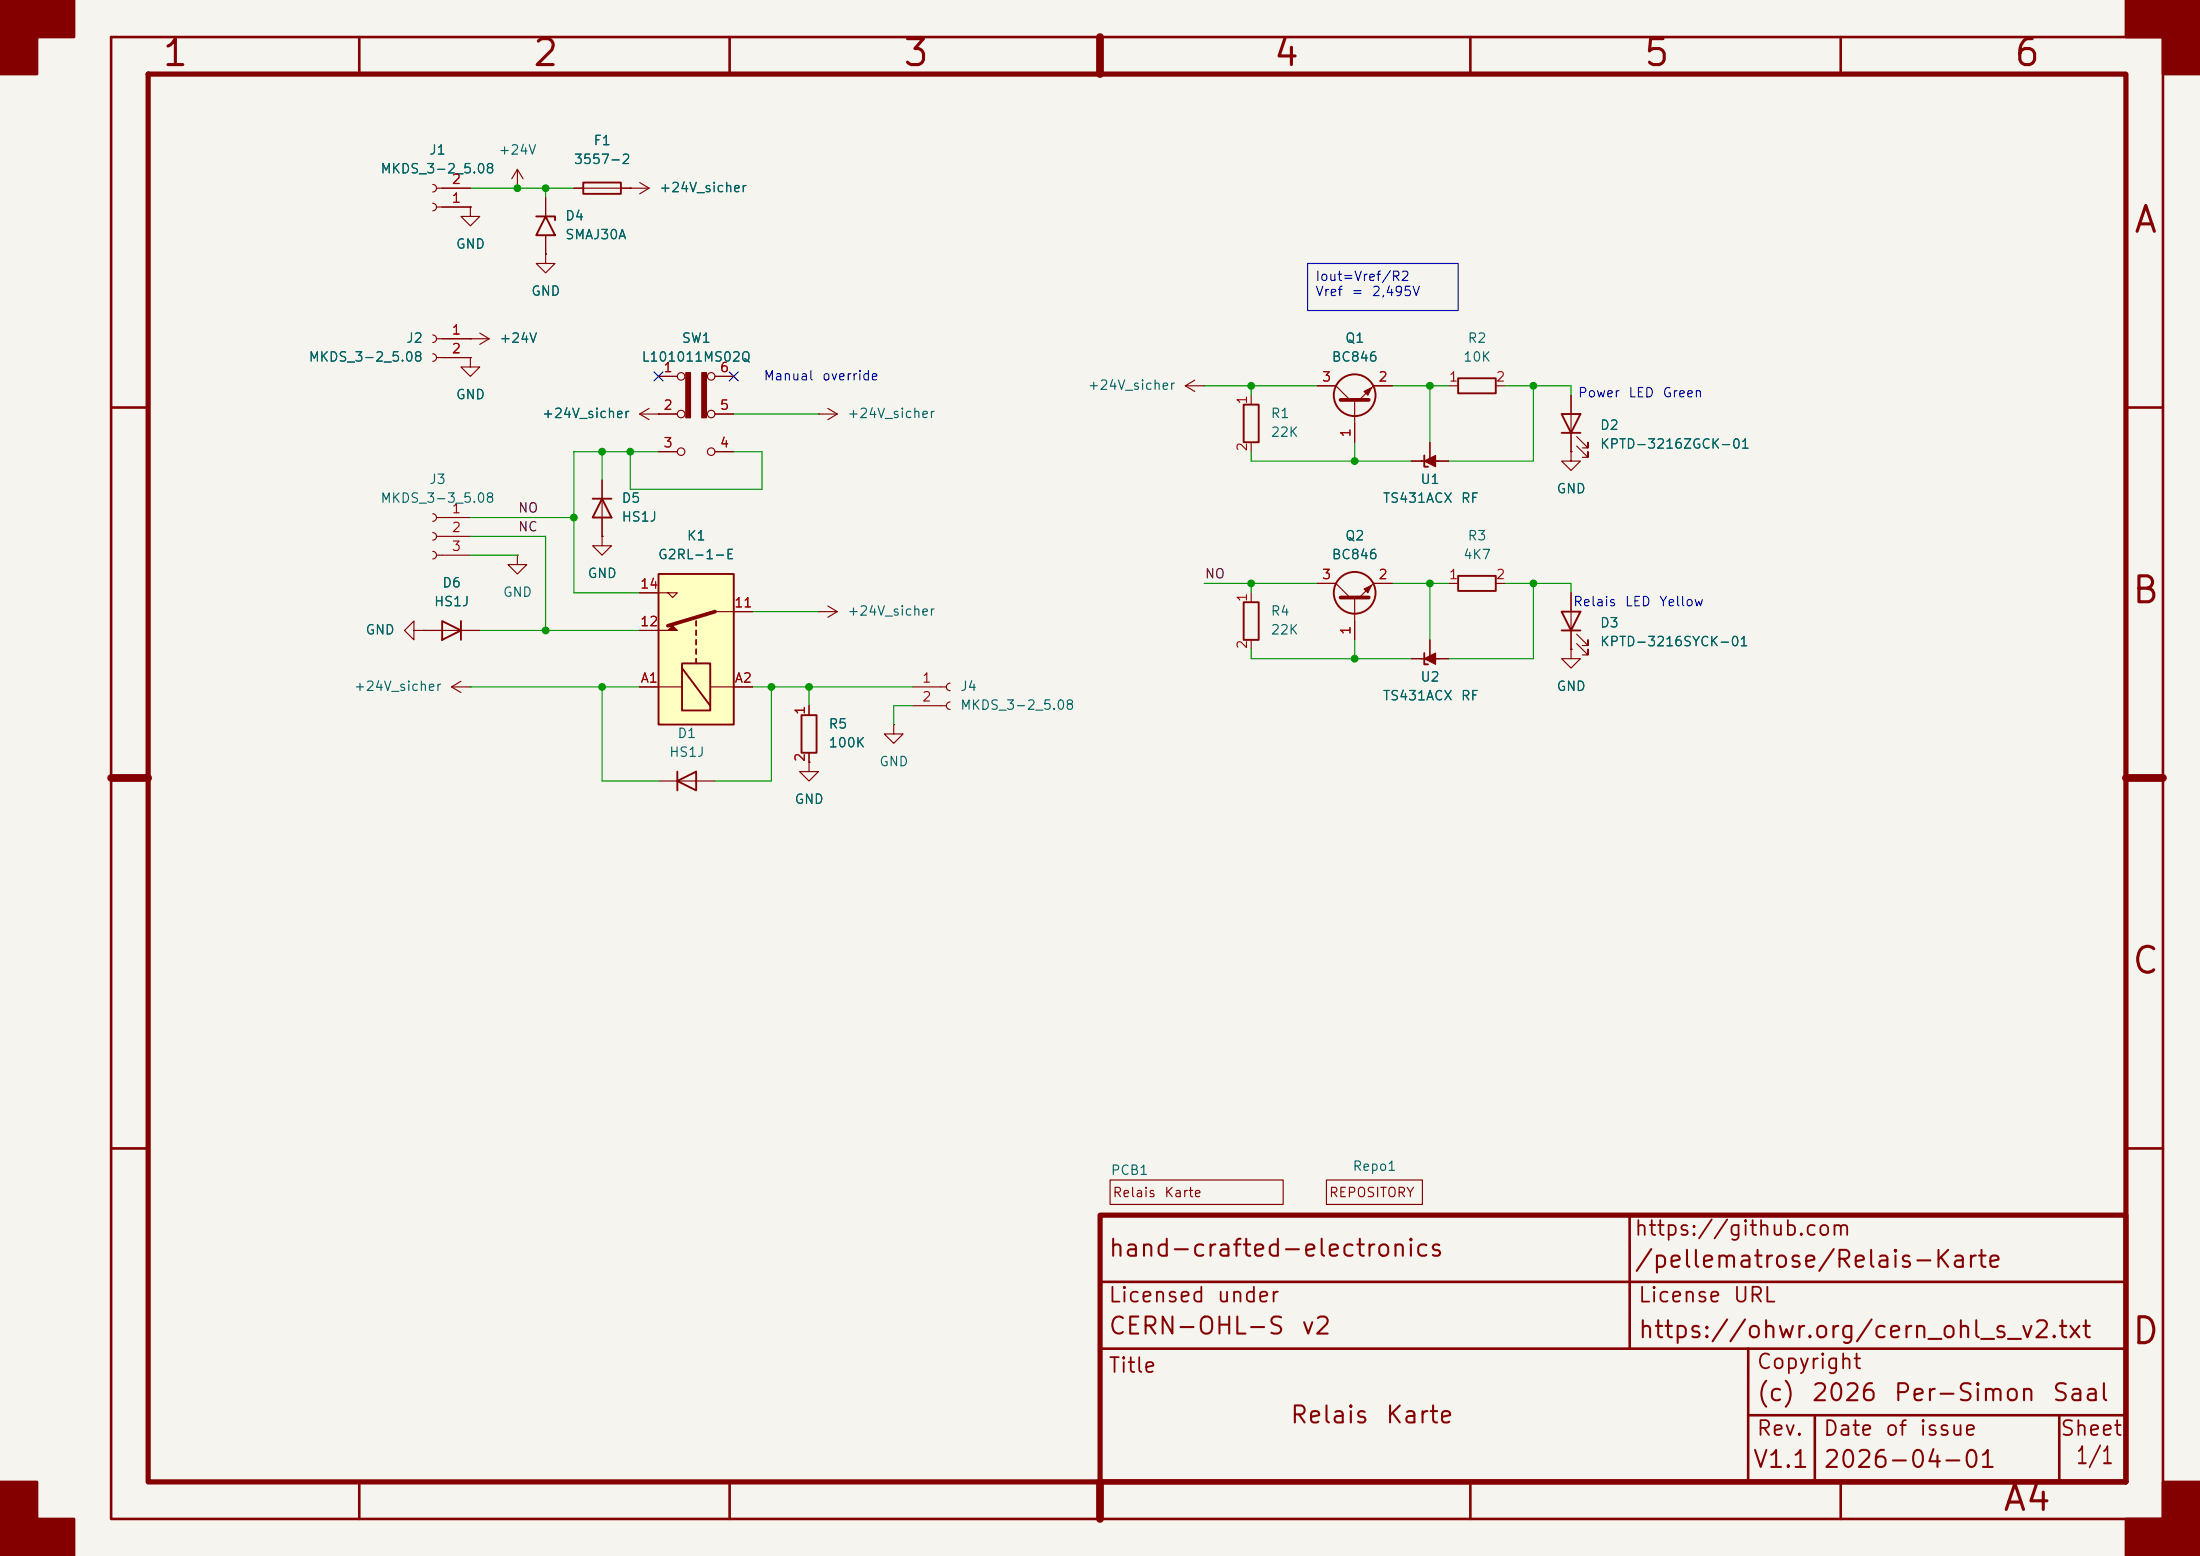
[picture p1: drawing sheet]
<svg xmlns="http://www.w3.org/2000/svg" width="297mm" height="210mm" viewBox="0 0 297 210" stroke-linecap="round" stroke-linejoin="round" font-family="sans-serif">
<path d="M0 0h297v210h-297z" fill="#f5f4ef" stroke="#f5f4ef" stroke-width=".14"/>
<g fill="none" stroke="#840000" stroke-width=".35">
<path d="M15 5h277v200h-277zM48.5 5v5M98.5 5v5M148.5 5v5M198.5 5v5M248.5 5v5M15 55h5M287 55h5M15 105h5M287 105h5M15 155h5M287 155h5"/>
<path d="M148.5 173h138.5M220 164v18M148.5 182h138.5M236 191h51M236 182v18M245 191v9M278 191v9M48.5 200v5M98.5 200v5M148.5 200v5M198.5 200v5M248.5 200v5"/>
</g>
<path d="M20 10h267v190h-267zM148.5 164h138.5v36h-138.5z" fill="none" stroke="#840000" stroke-width=".7"/>
<path d="M148.5 5v5M15 105h5M287 105h5M148.5 200v5" fill="none" stroke="#840000" stroke-width="1.1"/>
<g fill="#840000" stroke="#840000" stroke-width=".35">
<path d="M0 0h10v5h-5v5h-5z"/>
<path d="M0 200h5v5h5v5h-10z"/>
<path d="M287 0h10v10h-5v-5h-5z"/>
<path d="M292 200h5v10h-10v-5h5z"/>
</g>
<g fill="none" stroke="#840000" stroke-width=".15">
<path d="M58.4 27.4a.51 .51 0 0 1 .5 .5 .51 .51 0 0 1-.5 .5M58.4 24.9a.51 .51 0 0 1 .5 .5 .51 .51 0 0 1-.5 .5M58.9 25.4h4.6M58.9 27.9h4.6M63.5 27.9v1.3h-1.3l1.3 1.3 1.3-1.3h-1.3M63.5 27.9h.1M69.8 25.4h.1M69.8 22.9l.8 1.2M69.8 22.9l-.7 1.2M69.8 22.9v2.5M73.7 34.3v1.3h-1.3l1.3 1.2 1.2-1.2h-1.2M73.7 34.3h.1"/>
<path d="M73.7 26.7v2.5M73.7 31.8v2.5M77.5 25.4h10.1M85.1 25.4h.1M86.4 24.6l1.2 .8M87.6 25.4l-1.2 .8M58.4 45.2a.51 .51 0 0 1 .5 .5 .51 .51 0 0 1-.5 .5M58.4 47.8a.51 .51 0 0 1 .5 .5 .51 .51 0 0 1-.5 .5M58.9 45.7h7.1M58.9 48.3h4.6M63.5 45.7h.1M63.5 48.3v1.2h-1.3l1.3 1.3 1.3-1.3h-1.3"/>
<path d="M63.5 48.3h.1M64.8 45l1.2 .7M66 45.7l-1.2 .8M86.4 55.9h5M86.4 55.9l1.2 .7M87.6 55.1l-1.2 .8M88.9 55.9h.1M88.9 50.8h2.5M96.5 50.8h2.6M96.5 55.9h2.6M110.5 55.9h.1M110.5 55.9h2.5"/>
<path d="M111.8 55.1l1.2 .8M113 55.9l-1.2 .7M58.4 69.3a.51 .51 0 0 1 .5 .6 .51 .51 0 0 1-.5 .5M58.4 71.9a.51 .51 0 0 1 .5 .5 .51 .51 0 0 1-.5 .5M58.4 74.4a.51 .51 0 0 1 .5 .5 .51 .51 0 0 1-.5 .5M58.9 69.9h4.6M58.9 72.4h4.6M58.9 74.9h4.6M69.8 74.9v1.3h1.3l-1.3 1.3-1.2-1.3h1.2M69.8 74.9h.1M81.3 72.4v1.3h1.2l-1.2 1.2-1.3-1.2h1.3M81.3 72.4h.1"/>
<path d="M81.3 64.8v7.6M88.9 61h2.5M96.5 61h2.6M55.9 85.1v-1.3l-1.3 1.3 1.3 1.3v-1.3h1.2M57.1 85.1h.1M57.1 85.1h7.7M61 92.7h2.5M61 92.7l1.2 .8M62.2 91.9l-1.2 .8M63.5 92.7h.1M109.2 95.3v1.2M110.5 82.6h.1"/>
<path d="M110.5 82.6h2.5M111.8 81.8l1.2 .8M113 82.6l-1.2 .7M120.6 97.8v1.3h-1.2l1.2 1.2 1.3-1.2h-1.3M120.6 97.8h.1M123.2 92.7h4.6M123.2 95.3h4.6M128.3 92.2a.51 .51 0 0 0-.5 .5 .51 .51 0 0 0 .5 .5M128.3 94.7a.51 .51 0 0 0-.5 .6 .51 .51 0 0 0 .5 .5M109.2 102.9v1.2h-1.3l1.3 1.3 1.3-1.3h-1.3M109.2 102.9h.1M109.2 101.6v1.3"/>
<circle cx="91.9" cy="50.8" r=".51"/>
<circle cx="91.9" cy="55.9" r=".51"/>
<circle cx="96" cy="55.9" r=".51"/>
<circle cx="96" cy="50.8" r=".51"/>
<circle cx="91.9" cy="61" r=".51"/>
<circle cx="96" cy="61" r=".51"/>
</g>
<path d="M72.4 29.2h2.5v.5M73.7 29.2l1.2 2.6h-2.5zM78.7 24.6h5.1v1.6h-5.1zM80 67.3h2.5M81.3 67.3l1.2 2.6h-2.5zM59.7 83.8l2.5 1.3-2.5 1.3zM62.2 83.8v2.6M108.2 96.5h2v5.1h-2z" fill="none" stroke="#840000" stroke-width=".25"/>
<g fill="#840000" stroke="#840000" stroke-width=".15">
<path d="M92.6 50.3h.6v6.1h-.6z"/>
<path d="M94.7 50.3h.7v6.1h-.7z"/>
</g>
<path d="M88.9 77.5h10.2v20.3h-10.2z" fill="#ffffc2"/>
<g fill="none" stroke="#840000" stroke-width=".15">
<path d="M59.7 25.4h3.8M59.7 27.9h3.8M63.5 27.9h.1M73.7 34.3h.1M73.7 26.7v2.5M73.7 31.8v2.5M77.5 25.4h1.2M83.8 25.4h1.3M85.1 25.4h.1M59.7 45.7h3.8M59.7 48.3h3.8M63.5 48.3h.1"/>
<path d="M63.5 45.7h.1M88.9 55.9h.1M88.9 50.8h2.5M88.9 55.9h2.5M96.5 50.8h2.6M96.5 55.9h2.6M160 52.1l1.3 .7M160 52.1h2.6M161.3 51.3l-1.3 .8M162.6 52.1h.1M168.9 53.3v1.3M168.9 59.7v1.3"/>
<path d="M177.8 52.1h2.5l1.9 1.9M182.9 54v5.7M188 52.1h-2.6l-1.9 1.9M193 59.7v2.5M195.6 52.1h1.2M201.9 52.1h1.3M212.1 53.3v7.7M212.9 58.9l1.5 1.6v-.8v.8h-.8M81.3 72.4h.1M81.3 64.8v2.5M81.3 69.9v2.5M88.9 61h2.5"/>
<path d="M96.5 61h2.6M177.8 78.7h2.5l1.9 1.9M188 78.7h-2.6l-1.9 1.9M190.5 62.2h5.1M191.8 62.2h2.5M195.6 78.7h1.2M201.9 78.7h1.3M212.1 61v1.2h-1.3l1.3 1.3 1.3-1.3h-1.3M212.1 61h.1M212.9 60.2l1.5 1.5v-.7v.7h-.8M57.1 85.1h.1M57.1 85.1h2.6"/>
<path d="M62.2 85.1h2.6M86.4 80h5l-.6 .6-.6-.6M86.4 92.7h5.7M86.4 85.1h2.5M95.9 92.7h5.7M96.5 82.6h5.1M109.2 95.3v1.2M168.9 80v1.3M168.9 86.4v1.2M182.9 80.6v5.8M190.5 88.9h5.1M191.8 88.9h2.5"/>
<path d="M193 86.4v2.5M212.1 87.6v1.3h-1.3l1.3 1.3 1.3-1.3h-1.3M212.1 87.6h.1M212.1 80v7.6M212.9 86.9l1.5 1.5v-.8v.8h-.8M212.9 85.6l1.5 1.5v-.7v.7h-.8M88.9 105.4h7.6M109.2 102.9h.1M109.2 101.6v1.3M149.9 159.3h23.3v3.3h-23.3zM179.1 159.3h12.9v3.3h-12.9z"/>
</g>
<g fill="none" stroke="#840000" stroke-width=".25">
<path d="M167.9 54.6h2v5.1h-2zM196.8 51.1h5.1v2h-5.1zM210.8 55.9h2.6l-1.3 2.5zM210.8 58.4h2.6M88.9 77.5h10.2v20.3h-10.2zM192.3 61.5v1.5h.5M196.8 77.7h5.1v2.1h-5.1zM92.1 89.5h3.8v6.4h-3.8zM92.1 90.2l3.8 5.1M94 83.8v.7M94 85.1v.6M94 86.4v.6"/>
<path d="M94 87.6v.7M94 88.9v.6M167.9 81.3h2v5.1h-2zM192.3 88.1v1.6h.5M210.8 82.6h2.6l-1.3 2.5zM210.8 85.1h2.6M91.4 105.4l2.6-1.3v2.6zM91.4 104.1v2.6"/>
<circle cx="182.9" cy="53.3" r="2.82"/>
<circle cx="182.9" cy="80" r="2.82"/>
</g>
<g fill="#840000" stroke="#840000" stroke-width=".15">
<path d="M88.9 85.1h1.3l.6-.6 .6 .6z"/>
<path d="M184.1 79.5l1.1-.5-.5 1z"/>
<path d="M192.3 88.9l1.5-.8v1.6z"/>
<path d="M184.1 52.8l1.1-.5-.5 1z"/>
<path d="M192.3 62.2l1.5-.7v1.5z"/>
</g>
<path d="M181 54h3.8M96.5 82.6l-6.3 1.9M181 80.6h3.8" fill="none" stroke="#840000" stroke-width=".51"/>
<g fill="none" stroke="#009600" stroke-width=".15">
<path d="M63.5 25.4h14M73.7 25.4v1.3M99.1 55.9h11.4M162.6 52.1h15.2M168.9 52.1v1.2M182.9 59.7v2.5M188 52.1h7.6M193 52.1v7.6M203.2 52.1h8.9v1.2M207 52.1v10.1h-11.4M63.5 74.9h6.3M63.5 72.4h10.2v12.7"/>
<path d="M63.5 69.9h14M81.3 61v3.8M85.1 61v5h17.8v-5h-3.8M88.9 61h-11.4v19h8.9M162.6 78.7h15.2M168.9 61v1.2h21.6M168.9 78.7v1.3M188 78.7h7.6M193 78.7v7.7M203.2 78.7h8.9v1.3M207 78.7v10.2h-11.4M63.5 92.7h22.9"/>
<path d="M64.8 85.1h21.6M81.3 92.7v12.7h7.6M101.6 92.7h21.6M101.6 82.6h8.9M104.1 92.7v12.7h-7.6M109.2 92.7v2.6M123.2 95.3h-2.6v2.5M168.9 87.6v1.3h21.6M182.9 86.4v2.5"/>
</g>
<path d="M88.3 50.2l1.2 1.2M89.5 50.2l-1.2 1.2M98.5 50.2l1.2 1.2M99.7 50.2l-1.2 1.2" fill="none" stroke="#000084" stroke-width=".15"/>
<path d="M176.5 35.6h20.3v6.3h-20.3z" fill="none" stroke="#0000c2" stroke-width=".15"/>
<g fill="#009600" stroke="#009600" stroke-width=".14">
<circle cx="193" cy="52.1" r=".46"/>
<circle cx="182.9" cy="62.2" r=".46"/>
<circle cx="207" cy="52.1" r=".46"/>
<circle cx="207" cy="78.7" r=".46"/>
<circle cx="85.1" cy="61" r=".46"/>
<circle cx="81.3" cy="61" r=".46"/>
<circle cx="73.7" cy="25.4" r=".46"/>
<circle cx="69.8" cy="25.4" r=".46"/>
<circle cx="73.7" cy="85.1" r=".46"/>
<circle cx="81.3" cy="92.7" r=".46"/>
<circle cx="104.1" cy="92.7" r=".46"/>
<circle cx="109.2" cy="92.7" r=".46"/>
<circle cx="77.5" cy="69.9" r=".46"/>
<circle cx="182.9" cy="88.9" r=".46"/>
<circle cx="193" cy="78.7" r=".46"/>
<circle cx="168.9" cy="78.7" r=".46"/>
<circle cx="168.9" cy="52.1" r=".46"/>
</g>
<g font-size="3.5" fill="#840000">
<text x="21.7" y="9.8">1</text>
<text x="71.7" y="9.8">2</text>
<text x="121.7" y="9.8">3</text>
<text x="171.7" y="9.8">4</text>
<text x="221.7" y="9.8">5</text>
<text x="271.7" y="9.8">6</text>
<text x="287.8" y="32.3">A</text>
<text x="287.6" y="82.3">B</text>
<text x="287.6" y="132.3">C</text>
<text x="287.6" y="182.3">D</text>
<text x="270.2" y="204.8">A4</text>
</g>
<g font-size="2.3" fill="#840000">
<text x="149.5" y="170.2">hand-crafted-electronics</text>
<text x="220.5" y="171.7">/pellematrose/Relais-Karte</text>
<text x="149.5" y="180.7">CERN-OHL-S</text>
<text x="175.5" y="180.7">v2</text>
<text x="221" y="181.2">https://ohwr.org/cern_ohl_s_v2.txt</text>
<text x="237" y="189.7">(c)</text>
<text x="244.4" y="189.7">2026</text>
<text x="255.5" y="189.7">Per-Simon</text>
<text x="276.9" y="189.7">Saal</text>
<text x="174" y="192.7">Relais</text>
<text x="186.9" y="192.7">Karte</text>
<text x="236.5" y="198.7">V1.1</text>
<text x="246" y="198.7">2026-04-01</text>
<text x="280.1" y="198.2">1/1</text>
</g>
<g font-size="2" fill="#840000">
<text x="220.5" y="167.3">https://github.com</text>
<text x="149.5" y="176.3">Licensed</text>
<text x="164.1" y="176.3">under</text>
<text x="221" y="176.3">License</text>
<text x="233.8" y="176.3">URL</text>
<text x="149.5" y="185.8">Title</text>
<text x="237" y="185.3">Copyright</text>
<text x="237" y="194.3">Rev.</text>
<text x="246" y="194.3">Date</text>
<text x="254.3" y="194.3">of</text>
<text x="258.9" y="194.3">issue</text>
<text x="278" y="194.3">Sheet</text>
</g>
<g font-size="1.3" fill="#006464">
<text x="51.3" y="23.7">MKDS_3-2_5.08</text>
<text x="57.9" y="21.2">J1</text>
<text x="67.2" y="21.2">+24V</text>
<text x="77.4" y="22.5">3557-2</text>
<text x="80" y="19.9">F1</text>
<text x="88.9" y="26.3">+24V_sicher</text>
<text x="61.5" y="33.9">GND</text>
<text x="76.2" y="30.1">D4</text>
<text x="76.2" y="32.6">SMAJ30A</text>
<text x="71.6" y="40.2">GND</text>
<text x="54.8" y="46.6">J2</text>
<text x="67.3" y="46.6">+24V</text>
<text x="91.9" y="46.6">SW1</text>
<text x="181.5" y="46.6">Q1</text>
<text x="198" y="46.6">R2</text>
<text x="41.6" y="49.1">MKDS_3-2_5.08</text>
<text x="86.5" y="49.1">L101011MS02Q</text>
<text x="146.7" y="52.9">+24V_sicher</text>
<text x="179.7" y="49.1">BC846</text>
<text x="197.4" y="49.1">10K</text>
<text x="61.5" y="54.2">GND</text>
<text x="73.1" y="56.7">+24V_sicher</text>
<text x="114.3" y="56.7">+24V_sicher</text>
<text x="171.5" y="56.7">R1</text>
<text x="171.5" y="59.3">22K</text>
<text x="215.9" y="58.3">D2</text>
<text x="57.9" y="65.6">J3</text>
<text x="191.7" y="65.6">U1</text>
<text x="215.9" y="60.9">KPTD-3216ZGCK-01</text>
<text x="51.3" y="68.2">MKDS_3-3_5.08</text>
<text x="83.8" y="68.2">D5</text>
<text x="83.8" y="70.7">HS1J</text>
<text x="186.6" y="68.2">TS431ACX</text>
<text x="197.1" y="68.2">RF</text>
<text x="210.1" y="66.9">GND</text>
<text x="88.7" y="75.8">G2RL-1-E</text>
<text x="92.6" y="73.3">K1</text>
<text x="179.7" y="75.8">BC846</text>
<text x="181.5" y="73.3">Q2</text>
<text x="197.4" y="75.8">4K7</text>
<text x="198" y="73.3">R3</text>
<text x="58.5" y="82.1">HS1J</text>
<text x="59.6" y="79.6">D6</text>
<text x="67.8" y="80.9">GND</text>
<text x="79.2" y="78.3">GND</text>
<text x="114.3" y="83.4">+24V_sicher</text>
<text x="171.5" y="83.4">R4</text>
<text x="49.3" y="86">GND</text>
<text x="171.5" y="86">22K</text>
<text x="215.9" y="85">D3</text>
<text x="215.9" y="87.5">KPTD-3216SYCK-01</text>
<text x="47.7" y="93.6">+24V_sicher</text>
<text x="129.5" y="93.6">J4</text>
<text x="186.6" y="94.8">TS431ACX</text>
<text x="191.7" y="92.3">U2</text>
<text x="197.1" y="94.8">RF</text>
<text x="210.1" y="93.6">GND</text>
<text x="91.4" y="99.9">D1</text>
<text x="111.8" y="98.7">R5</text>
<text x="111.8" y="101.2">100K</text>
<text x="129.5" y="96.1">MKDS_3-2_5.08</text>
<text x="90.2" y="102.5">HS1J</text>
<text x="118.6" y="103.7">GND</text>
<text x="107.2" y="108.8">GND</text>
<text x="149.9" y="158.9">PCB1</text>
<text x="182.5" y="158.3">Repo1</text>
</g>
<g font-size="1.3" fill="#a90000">
<text x="60.9" y="27.7">1</text>
<text x="60.9" y="25.1">2</text>
<text x="60.9" y="45.5">1</text>
<text x="60.9" y="48">2</text>
<text x="89.5" y="50.5">1</text>
<text x="97.1" y="50.5">6</text>
<text x="178.4" y="51.8">3</text>
<text x="186" y="51.8">2</text>
<text x="195.5" y="51.8">1</text>
<text x="201.9" y="51.8">2</text>
<text x="89.5" y="55.6">2</text>
<text x="97.1" y="55.6">5</text>
<text x="168.7" y="54.7" transform="rotate(-90 168.7 54.7)">1</text>
<text x="182.6" y="59.1" transform="rotate(-90 182.6 59.1)">1</text>
<text x="89.5" y="60.7">3</text>
<text x="97.1" y="60.7">4</text>
<text x="168.7" y="61" transform="rotate(-90 168.7 61)">2</text>
<text x="60.9" y="69.6">1</text>
<text x="60.9" y="72.1">2</text>
<text x="60.9" y="74.7">3</text>
<text x="86.3" y="79.8">14</text>
<text x="99" y="82.3">11</text>
<text x="168.7" y="81.4" transform="rotate(-90 168.7 81.4)">1</text>
<text x="178.4" y="78.5">3</text>
<text x="186" y="78.5">2</text>
<text x="195.5" y="78.5">1</text>
<text x="201.9" y="78.5">2</text>
<text x="86.3" y="84.8">12</text>
<text x="168.7" y="87.7" transform="rotate(-90 168.7 87.7)">2</text>
<text x="182.6" y="85.8" transform="rotate(-90 182.6 85.8)">1</text>
<text x="86.4" y="92.5">A1</text>
<text x="99.1" y="92.5">A2</text>
<text x="124.4" y="92.5">1</text>
<text x="124.4" y="95">2</text>
<text x="109" y="96.6" transform="rotate(-90 109 96.6)">1</text>
<text x="109" y="102.9" transform="rotate(-90 109 102.9)">2</text>
</g>
<g font-size="1.3" fill="#0000c2">
<text x="177.5" y="38.2">Iout=Vref/R2</text>
<text x="177.5" y="40.3">Vref</text>
<text x="182.3" y="40.3">=</text>
<text x="185.1" y="40.3">2,495V</text>
<text x="103" y="51.7">Manual</text>
<text x="110.9" y="51.7">override</text>
<text x="212.9" y="54">Power</text>
<text x="219.7" y="54">LED</text>
<text x="224.4" y="54">Green</text>
<text x="212.3" y="82.1">Relais</text>
<text x="219.3" y="82.1">LED</text>
<text x="223.9" y="82.1">Yellow</text>
</g>
<g font-size="1.3" fill="#0f0f0f">
<text x="69.8" y="69.5">NO</text>
<text x="69.8" y="72">NC</text>
<text x="162.6" y="78.4">NO</text>
</g>
<g font-size="1.3" fill="#840000">
<text x="150.1" y="161.9">Relais</text>
<text x="157.1" y="161.9">Karte</text>
<text x="179.3" y="161.9">REPOSITORY</text>
</g>
</svg>
